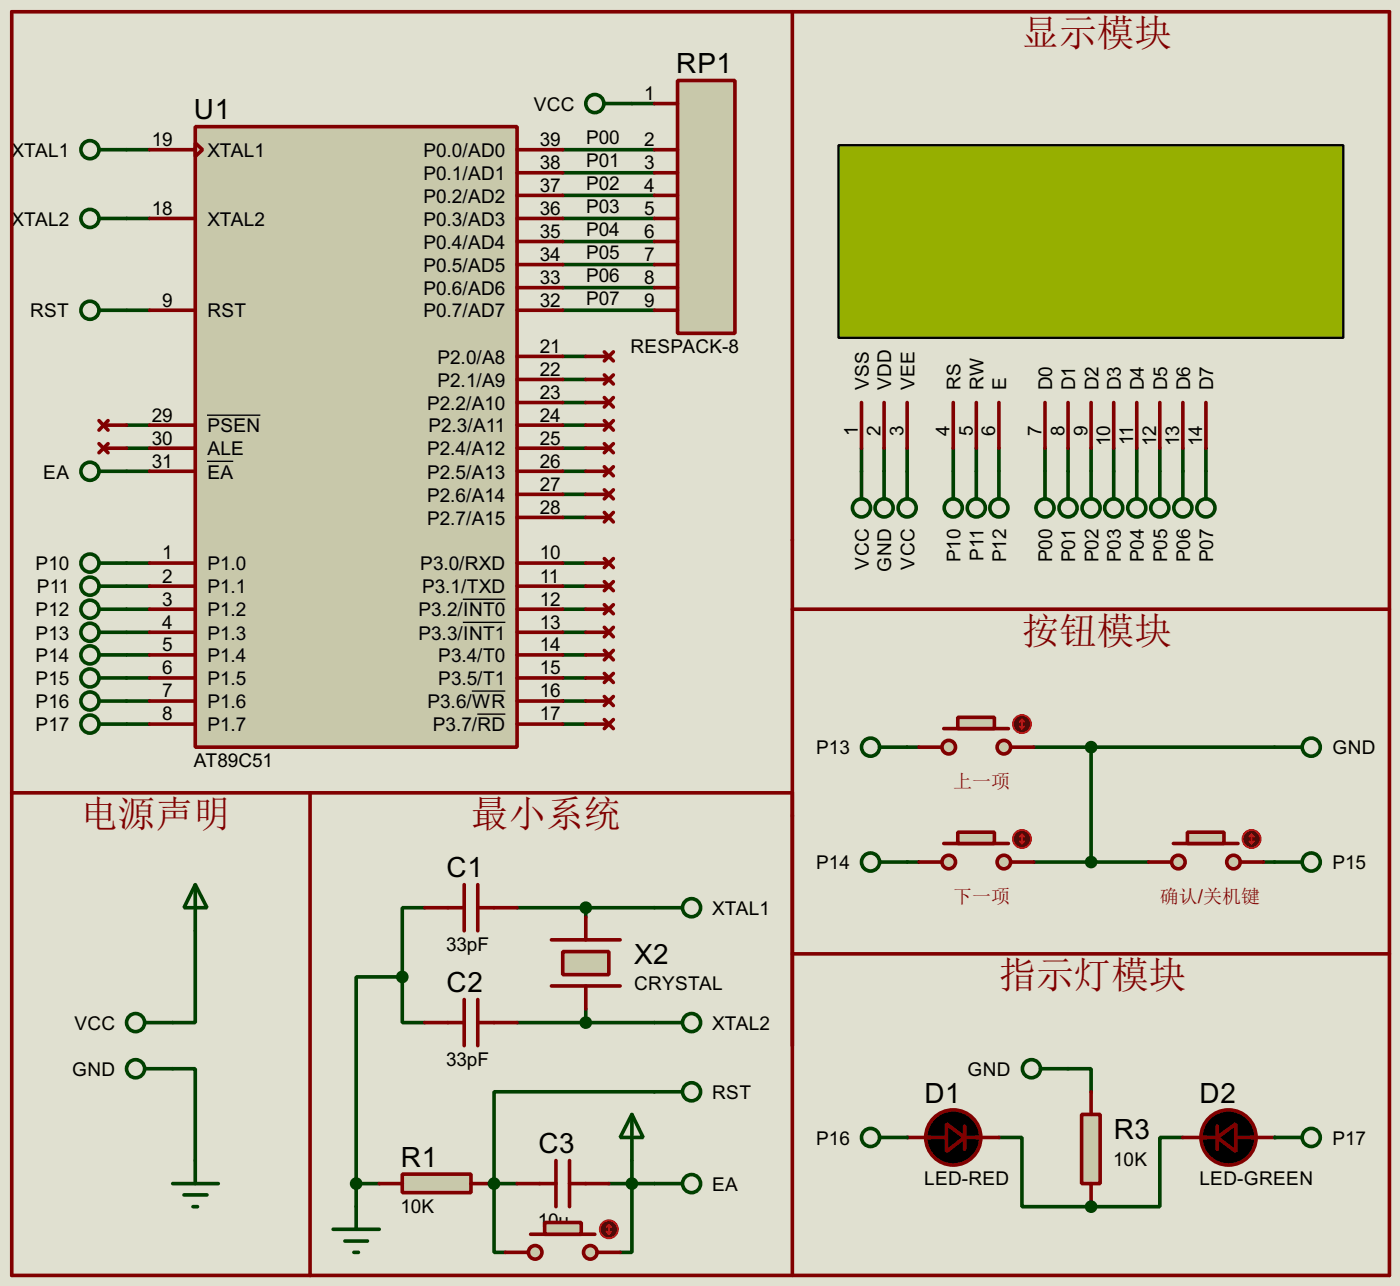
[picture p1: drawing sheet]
<svg xmlns="http://www.w3.org/2000/svg" width="155mm" height="142mm" viewBox="0 0 155 142" stroke-linecap="round" stroke-linejoin="round" font-family="sans-serif">
<path d="M0 0h154.9v142.2h-154.9z" fill="#e0e0d0"/>
<g fill="none" stroke="#004000" stroke-width=".4">
<path d="M95.3 49.6v2.5M97.8 49.6v2.5M100.4 49.6v2.5M105.5 49.6v2.5M108 49.6v2.5M110.5 49.6v2.5M115.6 49.6v2.5M118.2 49.6v2.5M120.7 49.6v2.5M123.2 49.6v2.5M125.8 49.6v2.5M128.3 49.6v2.5"/>
<path d="M130.9 49.6v2.5M133.4 49.6v2.5M19.1 118.2h2.5v10.1M21.6 102.9v10.2h-2.5M47 100.4h-2.5v12.7h2.5M57.2 113.1h15.2M57.2 100.4h15.2M64.8 100.4v1M64.8 111.6v1.5M54.7 130.9h2.5M67.4 130.9h5M69.9 128.3v10.2h-1.3"/>
</g>
<circle cx="54.7" cy="130.9" r=".2" fill="#004000"/>
<path d="M100.4 95.3h1.3M100.4 82.6h1.3M114.4 95.3h12.7M139.8 95.3h1.2M44.5 108h-5.1v22.9M118.2 118.2h2.5v2.5M39.4 130.9v2.5M39.4 130.9h2.6M72.4 120.7h-17.7v17.8h1.2" fill="none" stroke="#004000" stroke-width=".4"/>
<circle cx="100.4" cy="125.8" r=".2" fill="#004000"/>
<path d="M69.9 11.5h2.5" fill="none" stroke="#004000" stroke-width=".4"/>
<circle cx="141" cy="125.8" r=".2" fill="#004000"/>
<path d="M110.5 125.8h2.6v7.6h7.6" fill="none" stroke="#004000" stroke-width=".4"/>
<circle cx="120.7" cy="133.4" r=".2" fill="#004000"/>
<g fill="none" stroke="#004000" stroke-width=".4">
<path d="M14 16.6h2.6M62.3 16.6h10.1M62.3 19.1h10.1M14 24.2h2.6M14 34.3h2.6M62.3 24.2h10.1M62.3 34.3h10.1M62.3 21.6h10.1M62.3 26.7h10.1M62.3 29.3h10.1M62.3 31.8h10.1M62.3 39.4h2.5"/>
<path d="M14 49.6h2.6M14 52.1h2.6M14 47h2.6M62.3 49.6h2.5M62.3 52.1h2.5M62.3 47h2.5M62.3 42h2.5M62.3 44.5h2.5M62.3 54.7h2.5M62.3 57.2h2.5M14 62.3h2.6M14 64.8h2.6"/>
<path d="M14 67.4h2.6M14 69.9h2.6M14 72.4h2.6M14 75h2.6M14 77.5h2.6M62.3 62.3h2.5M62.3 64.8h2.5M62.3 67.4h2.5M62.3 69.9h2.5M62.3 72.4h2.5M62.3 75h2.5M62.3 77.5h2.5"/>
<path d="M14 80.1h2.6M62.3 80.1h2.5M114.4 82.6h26.6M120.7 82.6v12.7M130.9 125.8h-2.6v7.6h-7.6"/>
</g>
<path d="M51.4 97.8v5.1M52.9 97.8v5.1M47 100.4h4.4M47 113.1h4.4M51.4 110.5v5.1M52.9 110.5v5.1M52.9 100.4h4.3M52.9 113.1h4.3M61 103.9h7.6M61 109h7.6" fill="none" stroke="#800000" stroke-width=".4"/>
<path d="M62.3 105.2h5.1v2.6h-5.1z" fill="#c8c8aa" stroke="#800000" stroke-width=".4"/>
<path d="M64.8 101.4v2.5M64.8 109v2.6M57.2 130.9h4.3M61.5 128.3v5.1M63 128.3v5.1M63 130.9h4.4" fill="none" stroke="#800000" stroke-width=".4"/>
<path d="M36.9 135.9h5.1M38.2 137.2h2.5M39.2 138.5h.5M39.4 133.4v2.5" fill="none" stroke="#004000" stroke-width=".4"/>
<g fill="#c8c8aa" stroke="#800000" stroke-width=".4">
<circle cx="65.3" cy="138.5" r=".75"/>
<circle cx="59.2" cy="138.5" r=".75"/>
</g>
<path d="M58.7 136.5h7.1" fill="none" stroke="#800000" stroke-width=".4"/>
<path d="M60.3 135.2h4v1.3h-4z" fill="#c8c8aa" stroke="#800000" stroke-width=".4"/>
<path d="M55.9 138.5h2.6M66.1 138.5h2.5" fill="none" stroke="#800000" stroke-width=".4"/>
<circle cx="67.3" cy="135.9" r="1" fill="#400000" stroke="#f00" stroke-width=".2"/>
<path d="M67.1 136.2l.3 .3M67.4 135.4v1.1M67.4 135.4l-.3 .3M67.4 135.4l.2 .3M67.6 136.2l-.2 .3" fill="none" stroke="#f00" stroke-width=".2"/>
<g fill="none" stroke="#004000" stroke-width=".4">
<path d="M11 62.3h3M11 64.8h3M11 67.4h3M11 69.9h3M11 72.4h3M11 75h3M11 77.5h3M11 80.1h3M69.9 123.2l1.3 2.6h-2.6zM69.9 123.2v5.1"/>
<circle cx="9.9" cy="64.8" r="1"/>
<circle cx="9.9" cy="62.3" r="1"/>
<circle cx="9.9" cy="72.4" r="1"/>
<circle cx="9.9" cy="67.4" r="1"/>
<circle cx="9.9" cy="69.9" r="1"/>
<circle cx="9.9" cy="75" r="1"/>
<circle cx="9.9" cy="77.5" r="1"/>
<circle cx="9.9" cy="80.1" r="1"/>
</g>
<g fill="#004000" stroke="#004000" stroke-width=".4">
<circle cx="69.9" cy="130.9" r=".5"/>
<circle cx="44.5" cy="108" r=".5"/>
</g>
<path d="M92.8 16.1h55.8v21.3h-55.8z" fill="#96af00" stroke="#000" stroke-width=".25"/>
<g fill="none" stroke="#800000" stroke-width=".4">
<path d="M87.7 1.3v58.4M95.3 44.5v5.1M97.8 44.5v5.1M100.4 44.5v5.1M105.5 44.5v5.1M108 44.5v5.1M110.5 44.5v5.1M115.6 44.5v5.1M118.2 44.5v5.1M120.7 44.5v5.1M123.2 44.5v5.1M125.8 44.5v5.1"/>
<path d="M128.3 44.5v5.1M130.9 44.5v5.1M133.4 44.5v5.1M87.7 67.4h66M1.3 87.7h86.4v53.3"/>
</g>
<g fill="none" stroke="#004000" stroke-width=".4">
<path d="M11 16.6h3M11 24.2h3M11 34.3h3M11 52.1h3M95.3 52.1v3.1M97.8 52.1v3.1M100.4 52.1v3.1M105.5 52.1v3.1M108 52.1v3.1M110.5 52.1v3.1M115.6 52.1v3.1M118.2 52.1v3.1"/>
<path d="M120.7 52.1v3.1M123.2 52.1v3.1M125.8 52.1v3.1M128.3 52.1v3.1M130.9 52.1v3.1M133.4 52.1v3.1M21.6 97.8l1.3 2.6h-2.5zM21.6 97.8v5.1M16.1 113.1h3M16.1 118.2h3M72.4 100.4h3.1M72.4 113.1h3.1"/>
<path d="M19.1 130.9h5.1M20.4 132.1h2.5M21.4 133.4h.5M21.6 128.3v2.6M72.4 120.7h3.1M72.4 130.9h3.1"/>
<circle cx="9.9" cy="16.6" r="1"/>
<circle cx="9.9" cy="34.3" r="1"/>
<circle cx="9.9" cy="24.2" r="1"/>
<circle cx="9.9" cy="52.1" r="1"/>
<circle cx="95.3" cy="56.2" r="1"/>
<circle cx="97.8" cy="56.2" r="1"/>
<circle cx="100.3" cy="56.2" r="1"/>
<circle cx="105.4" cy="56.2" r="1"/>
<circle cx="108" cy="56.2" r="1"/>
<circle cx="110.5" cy="56.2" r="1"/>
<circle cx="115.6" cy="56.2" r="1"/>
<circle cx="118.1" cy="56.2" r="1"/>
<circle cx="120.7" cy="56.2" r="1"/>
<circle cx="123.2" cy="56.2" r="1"/>
<circle cx="125.7" cy="56.2" r="1"/>
<circle cx="128.3" cy="56.2" r="1"/>
<circle cx="130.8" cy="56.2" r="1"/>
<circle cx="133.4" cy="56.2" r="1"/>
<circle cx="15" cy="118.2" r="1"/>
<circle cx="15" cy="113.1" r="1"/>
<circle cx="76.5" cy="100.4" r="1"/>
<circle cx="76.5" cy="113.1" r="1"/>
<circle cx="76.5" cy="130.9" r="1"/>
<circle cx="76.5" cy="120.7" r="1"/>
</g>
<g fill="#004000" stroke="#004000" stroke-width=".4">
<circle cx="64.8" cy="113.1" r=".5"/>
<circle cx="64.8" cy="100.4" r=".5"/>
</g>
<g fill="#c8c8aa" stroke="#800000" stroke-width=".4">
<circle cx="111" cy="82.6" r=".75"/>
<circle cx="104.9" cy="82.6" r=".75"/>
</g>
<path d="M104.4 80.6h7.2" fill="none" stroke="#800000" stroke-width=".4"/>
<path d="M106 79.3h4v1.3h-4z" fill="#c8c8aa" stroke="#800000" stroke-width=".4"/>
<path d="M101.7 82.6h2.5M111.8 82.6h2.6" fill="none" stroke="#800000" stroke-width=".4"/>
<circle cx="113" cy="80.1" r="1" fill="#400000" stroke="#f00" stroke-width=".2"/>
<path d="M113.1 79.6v1M113.1 79.6l-.3 .2M113.1 79.6l.2 .2M112.8 80.3l.3 .3M113.3 80.3l-.2 .3" fill="none" stroke="#f00" stroke-width=".2"/>
<g fill="#c8c8aa" stroke="#800000" stroke-width=".4">
<circle cx="111" cy="95.3" r=".75"/>
<circle cx="104.9" cy="95.3" r=".75"/>
</g>
<path d="M104.4 93.3h7.2" fill="none" stroke="#800000" stroke-width=".4"/>
<path d="M106 92h4v1.3h-4z" fill="#c8c8aa" stroke="#800000" stroke-width=".4"/>
<path d="M101.7 95.3h2.5M111.8 95.3h2.6" fill="none" stroke="#800000" stroke-width=".4"/>
<circle cx="113" cy="92.8" r="1" fill="#400000" stroke="#f00" stroke-width=".2"/>
<path d="M112.8 93l.3 .3M113.1 92.3v1M113.1 92.3l-.3 .2M113.1 92.3l.2 .2M113.3 93l-.2 .3" fill="none" stroke="#f00" stroke-width=".2"/>
<g fill="#c8c8aa" stroke="#800000" stroke-width=".4">
<circle cx="136.4" cy="95.3" r=".75"/>
<circle cx="130.3" cy="95.3" r=".75"/>
</g>
<path d="M129.8 93.3h7.2" fill="none" stroke="#800000" stroke-width=".4"/>
<path d="M131.4 92h4v1.3h-4z" fill="#c8c8aa" stroke="#800000" stroke-width=".4"/>
<path d="M127.1 95.3h2.5M137.2 95.3h2.6" fill="none" stroke="#800000" stroke-width=".4"/>
<circle cx="138.4" cy="92.8" r="1" fill="#400000" stroke="#f00" stroke-width=".2"/>
<path d="M138.2 93l.3 .3M138.5 92.3v1M138.5 92.3l-.3 .2M138.5 92.3l.2 .2M138.7 93l-.2 .3" fill="none" stroke="#f00" stroke-width=".2"/>
<path d="M44.5 129.8h7.6v2.1h-7.6z" fill="#c8c8aa" stroke="#800000" stroke-width=".4"/>
<path d="M87.7 59.7v30.5M87.7 105.5h66M42 130.9h2.5M52.1 130.9h2.6M100.4 125.8h4.3M106.7 124.5v2.6M106.7 125.8h3.8M130.9 125.8h3.8M134.7 124.5v2.6M136.7 125.8h4.3" fill="none" stroke="#800000" stroke-width=".4"/>
<g fill="#004000" stroke="#004000" stroke-width=".4">
<circle cx="54.6" cy="130.9" r=".5"/>
<circle cx="39.4" cy="130.9" r=".5"/>
<circle cx="120.7" cy="95.3" r=".5"/>
</g>
<g fill="none" stroke="#004000" stroke-width=".4">
<path d="M97.3 82.6h3.1M97.3 95.3h3.1M141 95.3h3.1"/>
<circle cx="96.3" cy="82.6" r="1"/>
<circle cx="96.3" cy="95.3" r="1"/>
<circle cx="145" cy="95.3" r="1"/>
</g>
<g fill="#000" stroke="#800000" stroke-width=".4">
<path d="M104.7 124.3l2 1.5-2 1.5zM134.7 125.8l2-1.5v3z"/>
<circle cx="105.4" cy="125.8" r="3.1"/>
<circle cx="135.9" cy="125.8" r="3.1"/>
</g>
<path d="M119.7 123.2h2v7.7h-2z" fill="#c8c8aa" stroke="#800000" stroke-width=".4"/>
<path d="M87.7 90.2v25.4M120.7 120.7v2.5M120.7 130.9v2.5" fill="none" stroke="#800000" stroke-width=".4"/>
<g fill="none" stroke="#004000" stroke-width=".4">
<path d="M115.1 118.2h3.1M97.3 125.8h3.1"/>
<circle cx="114.1" cy="118.2" r="1"/>
<circle cx="96.3" cy="125.8" r="1"/>
</g>
<path d="M75 8.9h6.3v28h-6.3z" fill="#c8c8aa" stroke="#800000" stroke-width=".4"/>
<g fill="none" stroke="#800000" stroke-width=".4">
<path d="M72.4 16.6h2.6M72.4 19.1h2.6M72.4 11.5h2.6M64.8 39.4h2.6M66.9 38.9l1 1M67.9 38.9l-1 1M72.4 21.6h2.6M72.4 24.2h2.6M72.4 26.7h2.6M72.4 29.3h2.6M72.4 31.8h2.6M72.4 34.3h2.6"/>
<path d="M11 46.5l1 1.1M11 49.1l1 1M11.5 47h2.5M11.5 49.6h2.5M12 46.5l-1 1.1M12 49.1l-1 1M64.8 42h2.6M64.8 44.5h2.6M66.9 41.5l1 1M66.9 44l1 1M67.9 41.5l-1 1M67.9 44l-1 1"/>
</g>
<g fill="none" stroke="#004000" stroke-width=".4">
<path d="M66.9 11.5h3M141 82.6h3.1M141 125.8h3.1"/>
<circle cx="65.8" cy="11.5" r="1"/>
<circle cx="145" cy="82.6" r="1"/>
<circle cx="145" cy="125.8" r="1"/>
</g>
<g fill="#004000" stroke="#004000" stroke-width=".4">
<circle cx="120.7" cy="133.4" r=".5"/>
<circle cx="120.7" cy="82.6" r=".5"/>
</g>
<path d="M21.6 14h35.6v68.6h-35.6z" fill="#c8c8aa" stroke="#800000" stroke-width=".4"/>
<g fill="none" stroke="#800000" stroke-width=".4">
<path d="M1.3 1.3h152.4v139.7h-152.4zM16.6 16.6h5M21.6 15.8l.8 .8-.8 .7zM57.2 16.6h5.1M57.2 19.1h5.1M16.6 24.2h5M16.6 34.3h5M57.2 24.2h5.1M57.2 34.3h5.1M57.2 21.6h5.1M57.2 26.7h5.1M57.2 29.3h5.1"/>
<path d="M57.2 31.8h5.1M57.2 39.4h5.1M16.6 49.6h5M16.6 52.1h5M16.6 47h5M57.2 49.6h5.1M57.2 52.1h5.1M57.2 47h5.1M57.2 57.2h5.1M57.2 42h5.1M57.2 44.5h5.1M57.2 54.7h5.1"/>
<path d="M64.8 49.6h2.6M64.8 52.1h2.6M64.8 47h2.6M64.8 57.2h2.6M64.8 54.7h2.6M66.9 46.5l1 1.1M66.9 49.1l1 1M66.9 51.6l1 1M66.9 54.2l1 1M66.9 56.7l1 1M67.9 46.5l-1 1.1M67.9 49.1l-1 1"/>
<path d="M67.9 51.6l-1 1M67.9 54.2l-1 1M67.9 56.7l-1 1M16.6 62.3h5M16.6 64.8h5M16.6 67.4h5M16.6 69.9h5M16.6 72.4h5M16.6 75h5M16.6 77.5h5M57.2 62.3h5.1M57.2 64.8h5.1"/>
<path d="M57.2 67.4h5.1M57.2 69.9h5.1M57.2 72.4h5.1M57.2 75h5.1M57.2 77.5h5.1M64.8 62.3h2.6M64.8 64.8h2.6M64.8 67.4h2.6M64.8 69.9h2.6M64.8 72.4h2.6M64.8 75h2.6M64.8 77.5h2.6"/>
<path d="M66.9 61.8l1 1M66.9 64.3l1 1M66.9 66.9l1 1M66.9 69.4l1 1M66.9 71.9l1 1.1M66.9 74.5l1 1M66.9 77l1 1M66.9 79.6l1 1M67.9 61.8l-1 1M67.9 64.3l-1 1M67.9 66.9l-1 1M67.9 69.4l-1 1"/>
<path d="M67.9 71.9l-1 1.1M67.9 74.5l-1 1M67.9 77l-1 1M67.9 79.6l-1 1M16.6 80.1h5M34.3 87.7v53.3M57.2 80.1h5.1M64.8 80.1h2.6"/>
</g>
<path d="M22.9 51h2.9M22.9 45.9h5.9M51.2 66.3h4.7M51.2 68.8h4.7M52.2 76.4h3.7M52.8 79h3.1" fill="none" stroke="#000" stroke-width=".15"/>
<g font-size="4.2" fill="#800000">
<text x="113.1" y="5.1">显示模块</text>
<text x="113.1" y="71.2">按钮模块</text>
<text x="8.9" y="91.5">电源声明</text>
<text x="52.1" y="91.5">最小系统</text>
<text x="110.5" y="109.3">指示灯模块</text>
</g>
<g font-size="3.5">
<text x="74.8" y="8.1">RP1</text>
<text x="21.5" y="13.2">U1</text>
<text x="49.4" y="97">C1</text>
<text x="70.2" y="106.6">X2</text>
<text x="49.4" y="109.7">C2</text>
<text x="102.3" y="121.9">D1</text>
<text x="123.2" y="125.9">R3</text>
<text x="132.7" y="121.9">D2</text>
<text x="44.4" y="129">R1</text>
<text x="59.6" y="127.5">C3</text>
</g>
<g font-size="2.4">
<text x="71.3" y="11.1">1</text>
<text x="1.3" y="17.3">XTAL1</text>
<text x="16.8" y="16.2">19</text>
<text x="22.9" y="17.3">XTAL1</text>
<text x="46.8" y="17.3">P0.0/AD0</text>
<text x="59" y="12.3">VCC</text>
<text x="59.7" y="16.2">39</text>
<text x="64.8" y="15.9">P00</text>
<text x="71.3" y="16.2">2</text>
<text x="16.8" y="23.8">18</text>
<text x="46.8" y="19.9">P0.1/AD1</text>
<text x="46.8" y="22.4">P0.2/AD2</text>
<text x="59.7" y="18.7">38</text>
<text x="59.7" y="21.2">37</text>
<text x="59.7" y="23.8">36</text>
<text x="64.8" y="18.5">P01</text>
<text x="64.8" y="21">P02</text>
<text x="64.8" y="23.6">P03</text>
<text x="71.3" y="18.7">3</text>
<text x="71.3" y="21.2">4</text>
<text x="71.3" y="23.8">5</text>
<text x="1.3" y="25">XTAL2</text>
<text x="22.9" y="25">XTAL2</text>
<text x="46.8" y="25">P0.3/AD3</text>
<text x="46.8" y="27.5">P0.4/AD4</text>
<text x="59.7" y="26.3">35</text>
<text x="59.7" y="28.9">34</text>
<text x="64.8" y="26.1">P04</text>
<text x="64.8" y="28.6">P05</text>
<text x="71.3" y="26.3">6</text>
<text x="71.3" y="28.9">7</text>
<text x="3.3" y="35.1">RST</text>
<text x="18" y="33.9">9</text>
<text x="22.9" y="35.1">RST</text>
<text x="46.8" y="30">P0.5/AD5</text>
<text x="46.8" y="32.6">P0.6/AD6</text>
<text x="46.8" y="35.1">P0.7/AD7</text>
<text x="59.7" y="31.4">33</text>
<text x="59.7" y="33.9">32</text>
<text x="64.8" y="31.2">P06</text>
<text x="64.8" y="33.7">P07</text>
<text x="71.3" y="31.4">8</text>
<text x="71.3" y="33.9">9</text>
<text x="48.4" y="40.2">P2.0/A8</text>
<text x="59.7" y="39">21</text>
<text x="59.7" y="41.6">22</text>
<text x="69.7" y="39.1">RESPACK-8</text>
<text x="16.8" y="46.6">29</text>
<text x="22.9" y="47.8">PSEN</text>
<text x="47.2" y="45.3">P2.2/A10</text>
<text x="47.4" y="47.8">P2.3/A11</text>
<text x="48.4" y="42.7">P2.1/A9</text>
<text x="59.7" y="44.1">23</text>
<text x="59.7" y="46.6">24</text>
<text x="96.1" y="43.2" transform="rotate(-90 96.1 43.2)">VSS</text>
<text x="98.6" y="43.2" transform="rotate(-90 98.6 43.2)">VDD</text>
<text x="101.2" y="43.2" transform="rotate(-90 101.2 43.2)">VEE</text>
<text x="106.2" y="43.2" transform="rotate(-90 106.2 43.2)">RS</text>
<text x="108.8" y="43.2" transform="rotate(-90 108.8 43.2)">RW</text>
<text x="111.3" y="43.2" transform="rotate(-90 111.3 43.2)">E</text>
<text x="116.4" y="43.2" transform="rotate(-90 116.4 43.2)">D0</text>
<text x="119" y="43.2" transform="rotate(-90 119 43.2)">D1</text>
<text x="121.5" y="43.2" transform="rotate(-90 121.5 43.2)">D2</text>
<text x="124" y="43.2" transform="rotate(-90 124 43.2)">D3</text>
<text x="126.6" y="43.2" transform="rotate(-90 126.6 43.2)">D4</text>
<text x="129.1" y="43.2" transform="rotate(-90 129.1 43.2)">D5</text>
<text x="131.7" y="43.2" transform="rotate(-90 131.7 43.2)">D6</text>
<text x="134.2" y="43.2" transform="rotate(-90 134.2 43.2)">D7</text>
<text x="4.8" y="52.9">EA</text>
<text x="16.8" y="49.2">30</text>
<text x="16.8" y="51.7">31</text>
<text x="22.9" y="50.4">ALE</text>
<text x="22.9" y="52.9">EA</text>
<text x="47.2" y="50.4">P2.4/A12</text>
<text x="47.2" y="52.9">P2.5/A13</text>
<text x="59.7" y="49.2">25</text>
<text x="59.7" y="51.7">26</text>
<text x="94.9" y="48.2" transform="rotate(-90 94.9 48.2)">1</text>
<text x="97.4" y="48.2" transform="rotate(-90 97.4 48.2)">2</text>
<text x="100" y="48.2" transform="rotate(-90 100 48.2)">3</text>
<text x="105.1" y="48.2" transform="rotate(-90 105.1 48.2)">4</text>
<text x="107.6" y="48.2" transform="rotate(-90 107.6 48.2)">5</text>
<text x="110.1" y="48.2" transform="rotate(-90 110.1 48.2)">6</text>
<text x="115.2" y="48.2" transform="rotate(-90 115.2 48.2)">7</text>
<text x="117.8" y="48.2" transform="rotate(-90 117.8 48.2)">8</text>
<text x="120.3" y="48.2" transform="rotate(-90 120.3 48.2)">9</text>
<text x="122.8" y="49.3" transform="rotate(-90 122.8 49.3)">10</text>
<text x="125.4" y="49.2" transform="rotate(-90 125.4 49.2)">11</text>
<text x="127.9" y="49.3" transform="rotate(-90 127.9 49.3)">12</text>
<text x="130.5" y="49.3" transform="rotate(-90 130.5 49.3)">13</text>
<text x="133" y="49.3" transform="rotate(-90 133 49.3)">14</text>
<text x="47.2" y="58">P2.7/A15</text>
<text x="47.2" y="55.5">P2.6/A14</text>
<text x="59.7" y="56.8">28</text>
<text x="59.7" y="54.3">27</text>
<text x="3.9" y="63.1">P10</text>
<text x="4.1" y="65.6">P11</text>
<text x="18" y="61.9">1</text>
<text x="18" y="64.4">2</text>
<text x="22.9" y="63.1">P1.0</text>
<text x="22.9" y="65.6">P1.1</text>
<text x="46.5" y="63.1">P3.0/RXD</text>
<text x="46.7" y="65.6">P3.1/TXD</text>
<text x="59.7" y="61.9">10</text>
<text x="59.7" y="64.4">11</text>
<text x="96.1" y="63" transform="rotate(-90 96.1 63)">VCC</text>
<text x="98.6" y="63.2" transform="rotate(-90 98.6 63.2)">GND</text>
<text x="101.2" y="63" transform="rotate(-90 101.2 63)">VCC</text>
<text x="106.3" y="62.2" transform="rotate(-90 106.3 62.2)">P10</text>
<text x="108.8" y="62" transform="rotate(-90 108.8 62)">P11</text>
<text x="111.3" y="62.2" transform="rotate(-90 111.3 62.2)">P12</text>
<text x="116.4" y="62.2" transform="rotate(-90 116.4 62.2)">P00</text>
<text x="119" y="62.2" transform="rotate(-90 119 62.2)">P01</text>
<text x="121.5" y="62.2" transform="rotate(-90 121.5 62.2)">P02</text>
<text x="124" y="62.2" transform="rotate(-90 124 62.2)">P03</text>
<text x="126.6" y="62.2" transform="rotate(-90 126.6 62.2)">P04</text>
<text x="129.1" y="62.2" transform="rotate(-90 129.1 62.2)">P05</text>
<text x="131.7" y="62.2" transform="rotate(-90 131.7 62.2)">P06</text>
<text x="134.2" y="62.2" transform="rotate(-90 134.2 62.2)">P07</text>
<text x="3.9" y="68.2">P12</text>
<text x="3.9" y="70.7">P13</text>
<text x="18" y="67">3</text>
<text x="18" y="69.5">4</text>
<text x="22.9" y="68.2">P1.2</text>
<text x="22.9" y="70.7">P1.3</text>
<text x="46.3" y="68.2">P3.2/INT0</text>
<text x="46.3" y="70.7">P3.3/INT1</text>
<text x="59.7" y="67">12</text>
<text x="59.7" y="69.5">13</text>
<text x="3.9" y="73.2">P14</text>
<text x="3.9" y="75.8">P15</text>
<text x="18" y="72">5</text>
<text x="18" y="74.6">6</text>
<text x="18" y="77.1">7</text>
<text x="22.9" y="73.2">P1.4</text>
<text x="22.9" y="75.8">P1.5</text>
<text x="48.5" y="73.2">P3.4/T0</text>
<text x="48.5" y="75.8">P3.5/T1</text>
<text x="59.7" y="72">14</text>
<text x="59.7" y="77.1">16</text>
<text x="59.7" y="74.6">15</text>
<text x="3.9" y="78.3">P16</text>
<text x="3.9" y="80.9">P17</text>
<text x="18" y="79.7">8</text>
<text x="22.9" y="78.3">P1.6</text>
<text x="22.9" y="80.9">P1.7</text>
<text x="47.3" y="78.3">P3.6/WR</text>
<text x="47.9" y="80.9">P3.7/RD</text>
<text x="59.7" y="79.7">17</text>
<text x="90.3" y="83.4">P13</text>
<text x="147.4" y="83.4">GND</text>
<text x="21.4" y="84.8">AT89C51</text>
<text x="78.8" y="101.2">XTAL1</text>
<text x="90.3" y="96.1">P14</text>
<text x="147.4" y="96.1">P15</text>
<text x="49.4" y="105.1">33pF</text>
<text x="8.2" y="113.9">VCC</text>
<text x="70.1" y="109.5">CRYSTAL</text>
<text x="78.8" y="113.9">XTAL2</text>
<text x="8" y="119">GND</text>
<text x="49.4" y="117.8">33pF</text>
<text x="107" y="119">GND</text>
<text x="78.8" y="121.5">RST</text>
<text x="78.8" y="131.7">EA</text>
<text x="90.3" y="126.6">P16</text>
<text x="102.2" y="131">LED-RED</text>
<text x="123.2" y="128.9">10K</text>
<text x="132.7" y="131">LED-GREEN</text>
<text x="147.4" y="126.6">P17</text>
<text x="44.3" y="134.1">10K</text>
<text x="59.5" y="135.6">10u</text>
</g>
<g font-size="2.1" fill="#800000">
<text x="105.5" y="87.1">上一项</text>
<text x="105.5" y="99.8">下一项</text>
<text x="128.3" y="99.8">确认/关机键</text>
</g>
</svg>
